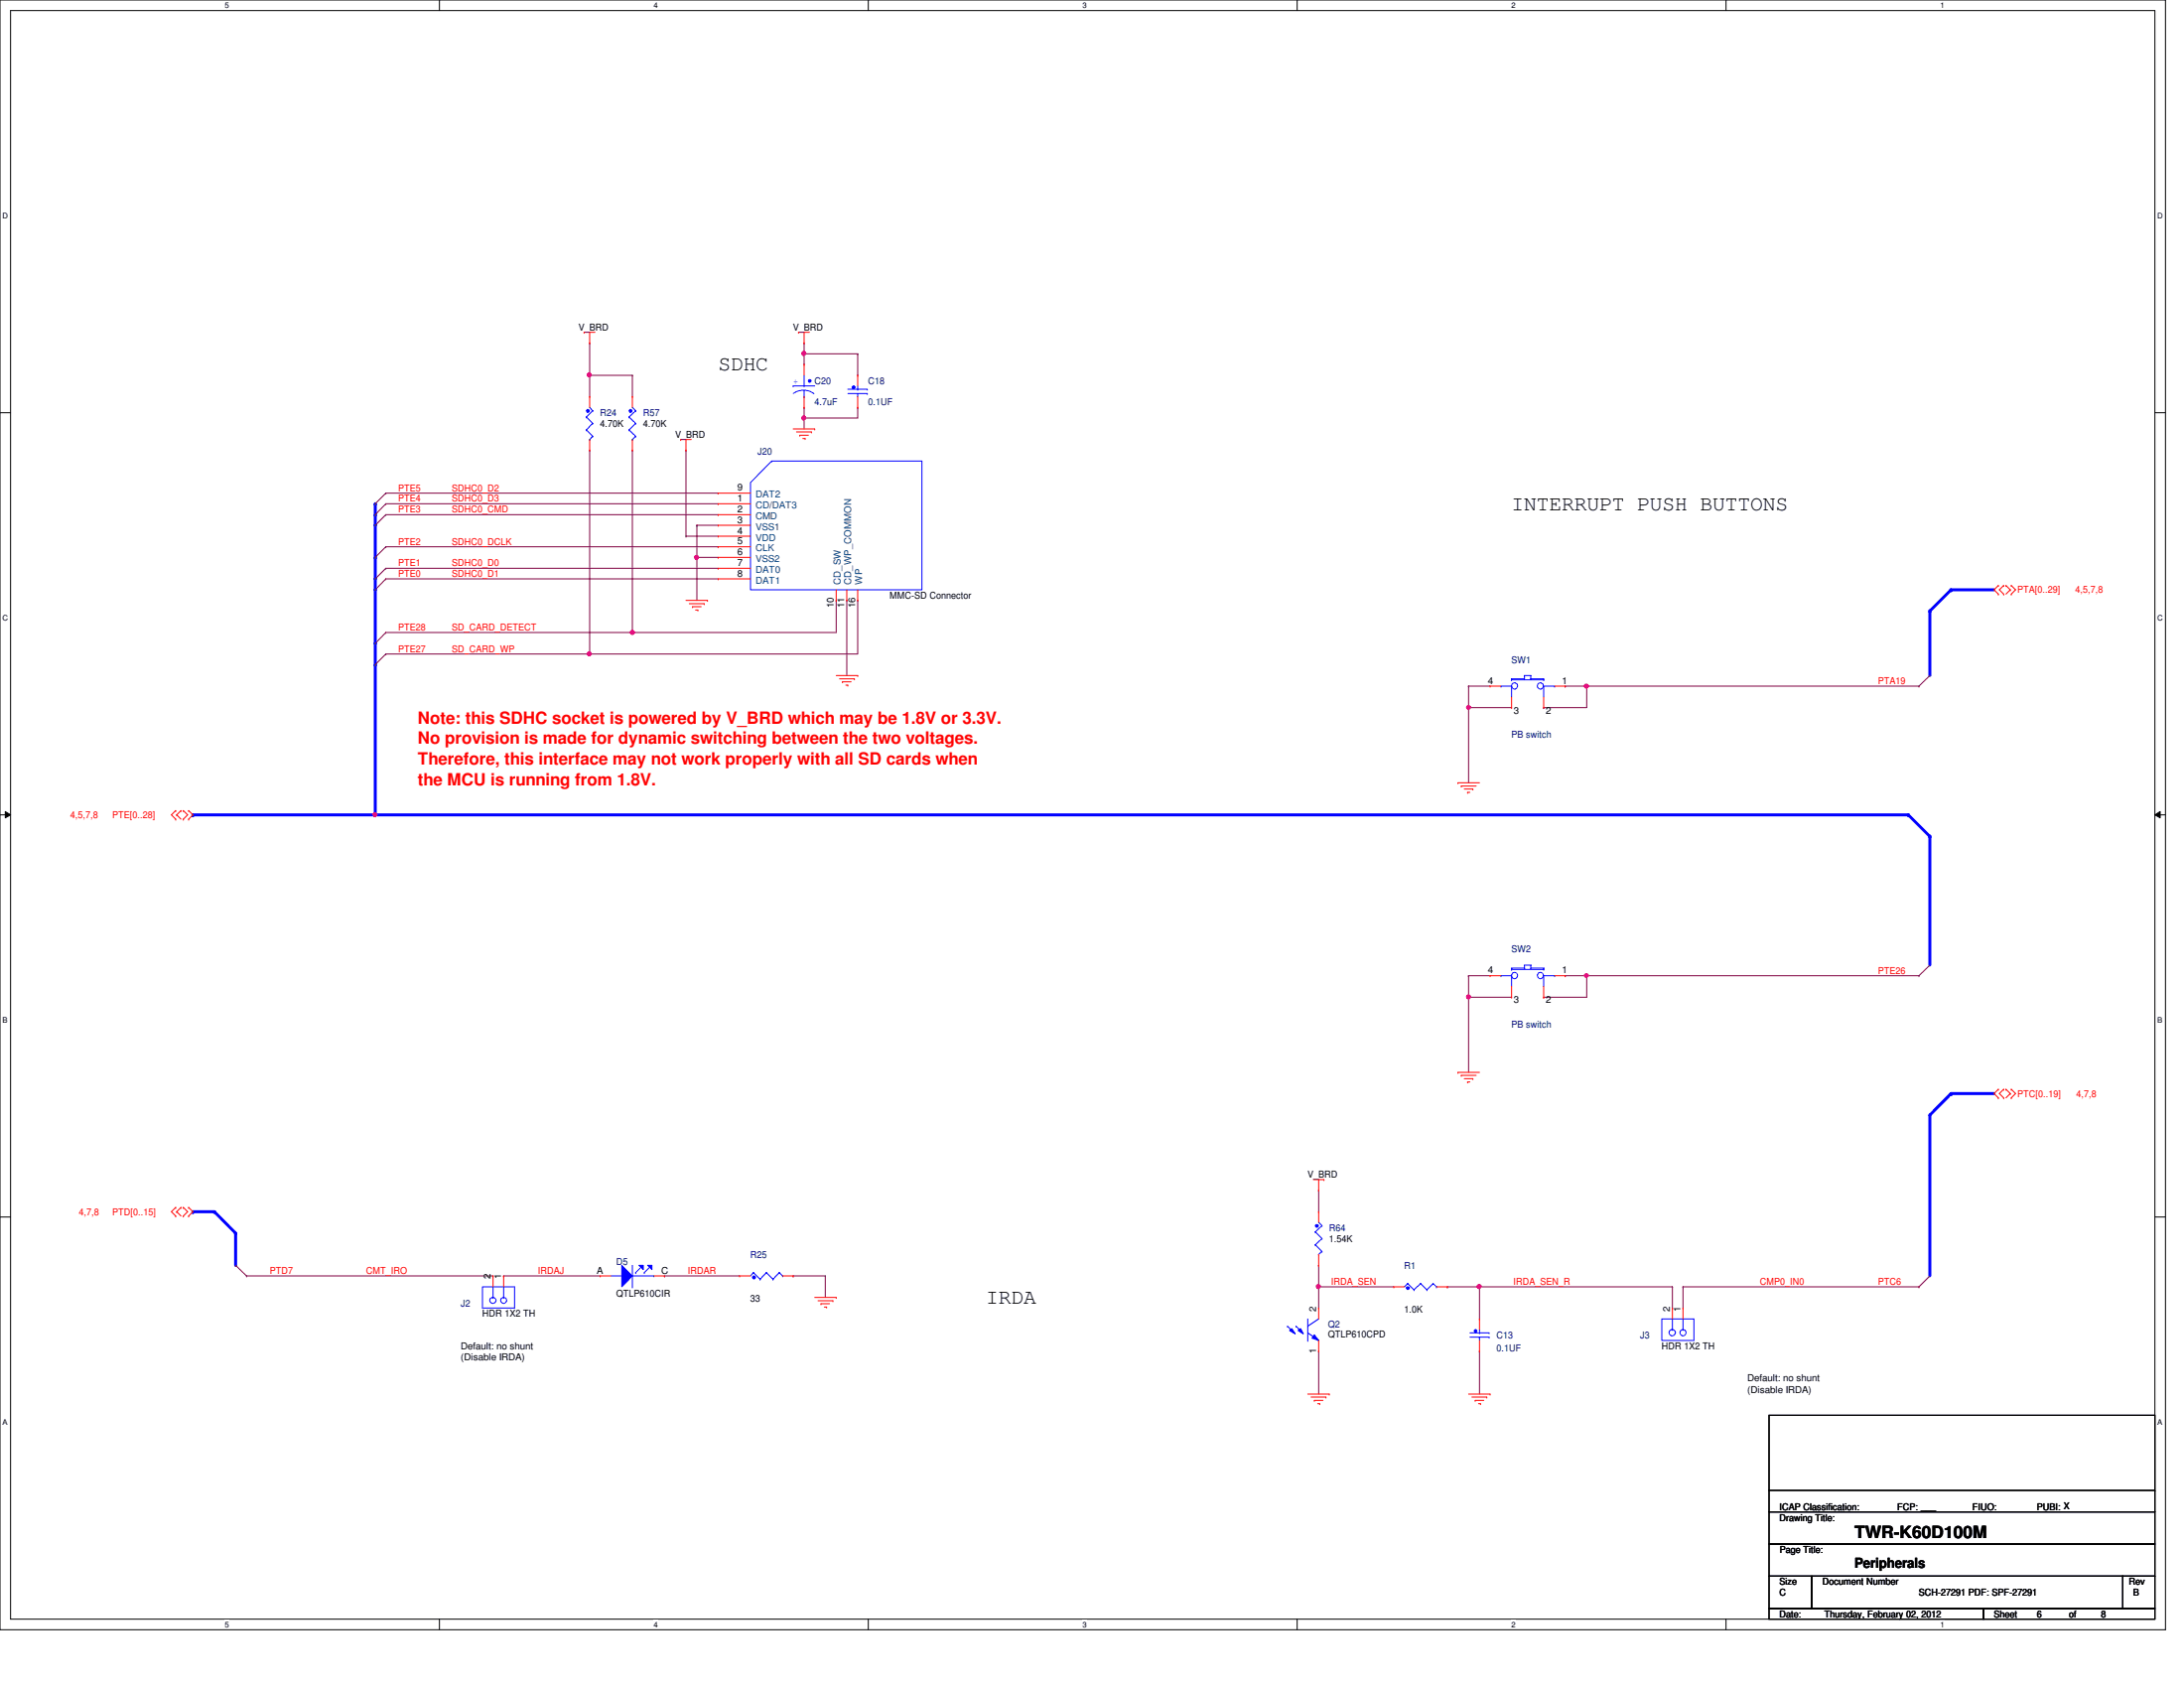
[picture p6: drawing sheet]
<svg xmlns="http://www.w3.org/2000/svg" width="279mm" height="216mm" viewBox="0 0 279 216" stroke-linecap="round" stroke-linejoin="round" font-family="sans-serif">
<path d="M0 0h277v208.4h-277zM1.4 1.4h274.3v205.7h-274.3z" fill="none" stroke="#000" stroke-width=".13"/>
<g fill="#fff">
<path d="M28.8 .1h.5v1.1h-.5z"/>
<path d="M28.8 207.2h.5v1.1h-.5z"/>
</g>
<path d="M56.2 0v1.4M56.2 207.1v1.3" fill="none" stroke="#000" stroke-width=".13"/>
<g fill="#fff">
<path d="M83.7 .1h.5v1.1h-.5z"/>
<path d="M83.7 207.2h.5v1.1h-.5z"/>
</g>
<path d="M111.1 0v1.4M111.1 207.1v1.3" fill="none" stroke="#000" stroke-width=".13"/>
<g fill="#fff">
<path d="M138.5 .1h.6v1.1h-.6z"/>
<path d="M138.5 207.2h.6v1.1h-.6z"/>
</g>
<path d="M165.9 0v1.4M165.9 207.1v1.3" fill="none" stroke="#000" stroke-width=".13"/>
<g fill="#fff">
<path d="M193.4 .1h.5v1.1h-.5z"/>
<path d="M193.4 207.2h.5v1.1h-.5z"/>
</g>
<path d="M220.8 0v1.4M220.8 207.1v1.3" fill="none" stroke="#000" stroke-width=".13"/>
<g fill="#fff">
<path d="M248.2 .1h.6v1.1h-.6z"/>
<path d="M248.2 207.2h.6v1.1h-.6z"/>
<path d="M.3 27.1h.8v1.1h-.8z"/>
<path d="M276 27.1h.7v1.1h-.7z"/>
<path d="M.3 78.5h.8v1.1h-.8z"/>
<path d="M276 78.5h.7v1.1h-.7z"/>
</g>
<path d="M0 52.8h1.4M275.7 52.8h1.3" fill="none" stroke="#000" stroke-width=".13"/>
<g fill="#fff">
<path d="M.3 129.9h.7v1.1h-.7z"/>
<path d="M276 129.9h.6v1.1h-.6z"/>
</g>
<path d="M0 104.2h1.4M.7 103.8l.7 .4-.7 .4zM275.7 104.2l.7-.4v.8zM275.7 104.2h1.3" fill="none" stroke="#000" stroke-width=".13"/>
<path d="M.7 103.8l.7 .4-.7 .4zM275.7 104.2l.7-.4v.8z" fill="#000"/>
<g fill="#fff">
<path d="M.3 181.4h.7v1.1h-.7z"/>
<path d="M276 181.4h.6v1.1h-.6z"/>
</g>
<path d="M0 155.7h1.4M275.7 155.7h1.3" fill="none" stroke="#000" stroke-width=".13"/>
<path d="M168.7 172.8h.1M168.7 172.8v5.5" fill="none" stroke="#800040" stroke-width=".13"/>
<path d="M249.6 75.4h5.5" fill="none" stroke="#00f" stroke-width=".38"/>
<circle cx="249.6" cy="75.4" r=".19" fill="#00f"/>
<path d="M24.7 155h2.7" fill="none" stroke="#00f" stroke-width=".38"/>
<circle cx="24.7" cy="155" r=".19" fill="#00f"/>
<path d="M187.9 90.5h.1M187.9 90.5h5.5M203 87.8h.1M203 87.8h42.5" fill="none" stroke="#800040" stroke-width=".13"/>
<circle cx="202.9" cy="87.8" r=".26" fill="#f0f"/>
<circle cx="202.9" cy="87.8" r=".26" fill="none" stroke="#f0f" stroke-width=".13"/>
<path d="M246.9 142.6v20.6" fill="none" stroke="#00f" stroke-width=".38"/>
<circle cx="246.9" cy="142.6" r=".19" fill="#00f"/>
<path d="M27.4 155l2.7 2.7" fill="none" stroke="#00f" stroke-width=".38"/>
<circle cx="27.4" cy="155" r=".19" fill="#00f"/>
<path d="M187.9 87.8h.1M187.9 87.8v2.7M200.2 87.8h.1M200.2 87.8h2.8" fill="none" stroke="#800040" stroke-width=".13"/>
<path d="M249.6 139.9l-2.7 2.7" fill="none" stroke="#00f" stroke-width=".38"/>
<circle cx="249.6" cy="139.9" r=".19" fill="#00f"/>
<path d="M30.1 157.7v4.1" fill="none" stroke="#00f" stroke-width=".38"/>
<circle cx="30.1" cy="157.7" r=".19" fill="#00f"/>
<path d="M249.6 75.4l-2.7 2.7" fill="none" stroke="#00f" stroke-width=".38"/>
<circle cx="249.6" cy="75.4" r=".19" fill="#00f"/>
<path d="M203 87.8h.1M203 87.8v2.7M187.9 127.6h.1M187.9 124.8h.1M187.9 127.6h5.5M187.9 124.8v2.8M203 124.8h.1M203 124.8h42.5M189.3 164.6h.1M189.3 164.6v4.1" fill="none" stroke="#800040" stroke-width=".13"/>
<circle cx="202.9" cy="124.8" r=".25" fill="#f0f"/>
<circle cx="202.9" cy="124.8" r=".25" fill="none" stroke="#f0f" stroke-width=".13"/>
<path d="M197.5 90.5h.1M197.5 90.5h5.5" fill="none" stroke="#800040" stroke-width=".13"/>
<path d="M249.6 139.9h5.5" fill="none" stroke="#00f" stroke-width=".38"/>
<circle cx="249.6" cy="139.9" r=".19" fill="#00f"/>
<path d="M187.9 127.6h.1M187.9 127.6v9.6M197.5 127.6h.1M200.2 124.8h.1M200.2 124.8h2.8M203 124.8h.1M203 124.8v2.8h-5.5" fill="none" stroke="#800040" stroke-width=".13"/>
<circle cx="187.9" cy="127.5" r=".26" fill="#f0f"/>
<circle cx="187.9" cy="127.5" r=".26" fill="none" stroke="#f0f" stroke-width=".13"/>
<path d="M187.9 90.5h.1M187.9 90.5v9.6M187.9 124.8h.1M187.9 124.8h2.7" fill="none" stroke="#800040" stroke-width=".13"/>
<circle cx="187.9" cy="90.5" r=".25" fill="#f0f"/>
<circle cx="187.9" cy="90.5" r=".25" fill="none" stroke="#f0f" stroke-width=".13"/>
<g fill="none" stroke="#800040" stroke-width=".13">
<path d="M168.7 152.2h.1M168.7 152.2v2.8M31.5 163.2h.1M31.5 163.2h31.6M85 163.2h.1M85 163.2h9.6M101.5 163.2h.1M101.5 163.2h4.1M105.6 163.2h.1M105.6 163.2v2.7M168.7 161.8h.1M168.7 164.6h.1"/>
<path d="M168.7 161.8v5.5M185.2 164.6h.1M185.2 164.6h4.1"/>
</g>
<circle cx="168.7" cy="164.6" r=".26" fill="#f0f"/>
<circle cx="168.7" cy="164.6" r=".26" fill="none" stroke="#f0f" stroke-width=".13"/>
<path d="M187.9 87.8h.1M187.9 87.8h2.7M64.4 163.2h.1M64.4 163.2h12.4M168.7 164.6h.1M168.7 164.6h9.6M189.3 172.8h.1M189.3 172.8v5.5M215.3 164.6h.1M215.3 164.6h30.2" fill="none" stroke="#800040" stroke-width=".13"/>
<path d="M246.9 78.1v8.3" fill="none" stroke="#00f" stroke-width=".38"/>
<circle cx="246.9" cy="78.1" r=".19" fill="#00f"/>
<path d="M246.9 107v16.4" fill="none" stroke="#00f" stroke-width=".38"/>
<circle cx="246.9" cy="107" r=".19" fill="#00f"/>
<path d="M244.1 104.2l2.8 2.8" fill="none" stroke="#00f" stroke-width=".38"/>
<circle cx="244.1" cy="104.2" r=".19" fill="#00f"/>
<path d="M189.3 164.6h.1M189.3 164.6h24.7M214 164.6h.1M214 164.6v2.7" fill="none" stroke="#800040" stroke-width=".13"/>
<circle cx="189.2" cy="164.6" r=".26" fill="#f0f"/>
<circle cx="189.2" cy="164.6" r=".26" fill="none" stroke="#f0f" stroke-width=".13"/>
<path d="M49.4 63.1h.1M49.4 64.4h.1M49.4 65.8h.1M49.4 69.9h.1M49.4 63.1h42.5M49.4 64.4h42.5M49.4 65.8h42.5M49.4 69.9h42.5M89.2 71.3h.1M89.2 71.3h2.7M215.3 164.6h.1M215.3 164.6v2.7" fill="none" stroke="#800040" stroke-width=".13"/>
<circle cx="89.1" cy="71.3" r=".26" fill="#f0f"/>
<circle cx="89.1" cy="71.3" r=".26" fill="none" stroke="#f0f" stroke-width=".13"/>
<path d="M49.4 72.7h.1M49.4 74h.1M49.4 72.7h42.5M49.4 74h42.5M107 76.8h.1M107 76.8v4.1h-26.1M80.9 80.9h.1" fill="none" stroke="#800040" stroke-width=".13"/>
<circle cx="80.9" cy="80.9" r=".26" fill="#f0f"/>
<circle cx="80.9" cy="80.9" r=".26" fill="none" stroke="#f0f" stroke-width=".13"/>
<path d="M109.7 76.8h.1M109.7 76.8v6.9h-34.3M75.4 83.7h.1" fill="none" stroke="#800040" stroke-width=".13"/>
<circle cx="75.4" cy="83.6" r=".25" fill="#f0f"/>
<circle cx="75.4" cy="83.6" r=".25" fill="none" stroke="#f0f" stroke-width=".13"/>
<path d="M102.9 52.1h.1M102.9 53.5h.1M102.9 52.1v2.8" fill="none" stroke="#800040" stroke-width=".13"/>
<circle cx="102.8" cy="53.5" r=".26" fill="#f0f"/>
<circle cx="102.8" cy="53.5" r=".26" fill="none" stroke="#f0f" stroke-width=".13"/>
<path d="M102.9 45.3h.1M102.9 45.3h6.8M109.7 52.1h.1M109.7 45.3h.1M109.7 45.3v2.7M109.7 52.1v1.4" fill="none" stroke="#800040" stroke-width=".13"/>
<circle cx="102.8" cy="45.2" r=".26" fill="#f0f"/>
<circle cx="102.8" cy="45.2" r=".26" fill="none" stroke="#f0f" stroke-width=".13"/>
<path d="M102.9 53.5h.1M102.9 53.5h6.8" fill="none" stroke="#800040" stroke-width=".13"/>
<path d="M48 64.4v1.4" fill="none" stroke="#00f" stroke-width=".38"/>
<circle cx="48" cy="64.4" r=".19" fill="#00f"/>
<path d="M48 75.4v6.9" fill="none" stroke="#00f" stroke-width=".38"/>
<circle cx="48" cy="75.4" r=".19" fill="#00f"/>
<path d="M48 82.3v2.7" fill="none" stroke="#00f" stroke-width=".38"/>
<circle cx="48" cy="82.3" r=".19" fill="#00f"/>
<path d="M48 71.3v2.7" fill="none" stroke="#00f" stroke-width=".38"/>
<circle cx="48" cy="71.3" r=".19" fill="#00f"/>
<path d="M48 74v1.4" fill="none" stroke="#00f" stroke-width=".38"/>
<circle cx="48" cy="74" r=".19" fill="#00f"/>
<path d="M48 67.2v4.1" fill="none" stroke="#00f" stroke-width=".38"/>
<circle cx="48" cy="67.2" r=".19" fill="#00f"/>
<path d="M48 65.8v1.4" fill="none" stroke="#00f" stroke-width=".38"/>
<circle cx="48" cy="65.8" r=".19" fill="#00f"/>
<path d="M87.8 57.6h.1M87.8 57.6v11M87.8 68.6h.1M87.8 68.6h4.1M89.2 67.2h.1M89.2 71.3h.1M89.2 67.2h2.7M89.2 67.2v9.6M108.3 76.8h.1M108.3 76.8v9.6" fill="none" stroke="#800040" stroke-width=".13"/>
<path d="M48 104.2h196.1" fill="none" stroke="#00f" stroke-width=".38"/>
<circle cx="48" cy="104.2" r=".19" fill="#00f"/>
<circle cx="48" cy="104.2" r=".25" fill="#f0f"/>
<circle cx="48" cy="104.2" r=".25" fill="none" stroke="#f0f" stroke-width=".13"/>
<g fill="none" stroke="#800040" stroke-width=".13">
<path d="M75.4 57.6h.1M75.4 48h.1M75.4 43.9h.1M75.4 43.9v6.8M75.4 57.6v26.1h-26M75.4 48h5.5M80.9 57.6h.1M80.9 48h.1M80.9 48v2.7M80.9 57.6v23.3h-31.5M102.9 45.3h.1M102.9 43.9h.1"/>
<path d="M102.9 43.9v2.7M49.4 80.9h.1M49.4 83.7h.1"/>
</g>
<circle cx="75.4" cy="48" r=".26" fill="#f0f"/>
<circle cx="75.4" cy="48" r=".26" fill="none" stroke="#f0f" stroke-width=".13"/>
<path d="M48 85v19.2" fill="none" stroke="#00f" stroke-width=".38"/>
<circle cx="48" cy="85" r=".19" fill="#00f"/>
<path d="M24.7 104.2h23.3" fill="none" stroke="#00f" stroke-width=".38"/>
<circle cx="24.7" cy="104.2" r=".19" fill="#00f"/>
<g fill="none" stroke="#f00" stroke-width=".13">
<path d="M74.7 42.5h.1M74.7 42.5h1.4M75.4 43.9h.1M75.4 42.5v1.4M87.1 56.2h.1M87.1 56.2h1.3M87.8 57.6h.1M87.8 56.2v1.4M101.5 54.9h2.7M101.9 55.2h1.9M102.2 42.5h.1M102.2 42.5h1.3"/>
<path d="M102.3 55.7h.1M102.3 55.7h1.1M102.7 56.1h.3M102.9 43.9h.1M102.9 42.5v1.4M103 56.1h.1M103.8 55.2h.1M104.2 54.9h.1M87.8 76.8h2.7M88.2 77.2h1.9M88.6 77.6h.1M88.6 77.6h1.1"/>
<path d="M89 78h.3M89.3 78h.1M90.1 77.2h.1M90.5 76.8h.1M255.7 74.9h.1M255.7 76h.1M255.7 74.9l-.6 .5 .6 .6M256.3 74.9h.1M256.3 76h.1M256.3 74.9l-.5 .5 .5 .6M256.6 74.9h.1M256.6 74.9l.6 .5"/>
<path d="M257.2 75.4h.1M257.2 75.4l-.6 .6M257.3 76h.1M257.3 74.9h.1M257.3 74.9l.6 .5-.6 .6M107 86.4h2.7M107.4 86.8h1.9M107.8 87.2h.1M107.8 87.2h1.1M108.2 87.6h.3M108.5 87.6h.1M109.3 86.8h.1"/>
<path d="M109.7 86.4h.1M22.5 104.8h.1M22.5 103.7h.1M22.5 103.7l-.6 .5 .6 .6M22.6 104.2h.1M22.6 104.2l.6 .6M23.2 103.7h.1M23.2 103.7l-.6 .5M23.5 103.7h.1M23.5 104.8h.1M23.5 103.7l.5 .5-.5 .6M24.1 103.7h.1"/>
<path d="M24.1 104.8h.1M24.1 103.7l.6 .5-.6 .6M186.5 100.1h.1M186.5 100.1h2.8M186.9 100.5h.1M186.9 100.5h1.9M187.3 100.9h1.1M187.7 101.3h.1M187.7 101.3h.3M188.4 100.9h.1M186.5 137.2h.1M186.5 137.2h2.8"/>
<path d="M186.9 137.5h.1M186.9 137.5h1.9M187.3 138h1.1M187.7 138.4h.1M187.7 138.4h.3M188.4 138h.1M255.7 139.3h.1M255.7 139.3l-.6 .6 .6 .5M256.3 139.3h.1M256.3 139.3l-.5 .6 .5 .5M256.6 139.3h.1M256.6 139.3l.6 .6"/>
<path d="M257.2 139.9h.1M257.2 139.9l-.6 .5M257.3 139.3h.1M257.3 139.3l.6 .6-.6 .5M22.5 155.5h.1M22.5 154.4h.1M22.5 154.4l-.6 .6 .6 .5M22.6 155h.1M22.6 155l.6 .5M23.2 154.4h.1M23.2 154.4l-.6 .6M23.5 154.4h.1"/>
<path d="M23.5 155.5h.1M23.5 154.4l.5 .6-.5 .5M24.1 154.4h.1M24.1 155.5h.1M24.1 154.4l.6 .6-.6 .5M168 150.9h1.4M168.7 152.2h.1M168.7 150.9v1.3M169.4 150.9h.1M255.7 140.4h.1M256.3 140.4h.1M257.3 140.4h.1"/>
<path d="M104.2 165.9h2.8M104.6 166.4h2M105 166.8h.1M105 166.8h1.1M105.5 167.2h.2M105.7 167.2h.1M106.6 166.4h.1M107 165.9h.1M167.3 178.3h2.8M167.7 178.7h1.9M168.1 179.1h.1M168.1 179.1h1.1"/>
<path d="M168.6 179.5h.2M168.8 179.5h.1M169.6 178.7h.1M170.1 178.3h.1M187.9 178.3h2.7M188.3 178.7h1.9M188.7 179.1h.1M188.7 179.1h1.1M189.1 179.5h.3M189.4 179.5h.1M190.2 178.7h.1M190.6 178.3h.1"/>
</g>
<g fill="none" stroke="#800040" stroke-width=".13">
<path d="M48 64.4h.1M48 65.8h.1M48 67.2h.1M48 71.3h.1M48 74h.1M48 75.4h.1M49.4 63.1l-1.4 1.3M49.4 64.4l-1.4 1.4M49.4 65.8l-1.4 1.4M49.4 69.9l-1.4 1.4M49.4 72.7l-1.4 1.3M49.4 74l-1.4 1.4"/>
<path d="M48 82.3h.1M48 85h.1M49.4 80.9l-1.4 1.4M49.4 83.7l-1.4 1.3M245.5 87.8h.1M246.9 86.4l-1.4 1.4M245.5 124.8h.1M246.9 123.4l-1.4 1.4M30.1 161.8h.1M30.1 161.8l1.4 1.4M245.5 164.6h.1M246.9 163.2l-1.4 1.4"/>
</g>
<path d="M226.3 193.4h49.4v4.1h-49.4zM226.3 197.5h49.4v4.1h-49.4zM226.3 181h49.4v12.4h-49.4zM226.3 190.6h49.4M275.7 190.6h.1M226.3 201.6h5.5v4.1h-5.5zM226.3 205.7h27.4v1.4h-27.4zM231.8 201.6h39.8v4.1h-39.8zM253.7 205.7h22v1.4h-22zM271.6 201.6h4.1v4.1h-4.1z" fill="none" stroke="#000" stroke-width=".13"/>
<path d="M75 53.3h.1M75 55h.1M75 53.3l.8 .8M75 55l.8 .8M75.4 56.2h.1M75.4 52.1l.4 .4M75.8 52.5h.1M75.8 54.1h.1M75.8 55.8h.1M75.8 52.5l-.8 .8M75.8 54.1l-.8 .9M75.8 55.8l-.4 .4" fill="none" stroke="#00f" stroke-width=".13"/>
<path d="M75.1 52.4h.2v.3h-.1h-.1z" fill-rule="evenodd" fill="#00f"/>
<g fill="none" stroke="#00f" stroke-width=".13">
<path d="M75.1 52.4h.2v.3h-.1h-.1zM80.5 53.3h.1M80.5 55h.1M80.5 53.3l.8 .8M80.5 55l.8 .8M80.9 56.2h.1M80.9 52.1l.4 .4M81.3 52.5h.1M81.3 54.1h.1M81.3 55.8h.1M81.3 52.5l-.8 .8M81.3 54.1l-.8 .9"/>
<path d="M81.3 55.8l-.4 .4M192 124.8h.1M192 124.8h1.4v1.4M193.4 124h.1M193.4 123.8h.1M193.4 124h4.1M193.4 123.8v.2M193.4 123.8h1.6M195 123.8h.1M195 123.4h.1M195 123.4v.4M195 123.4h.8"/>
<path d="M195.8 123.4h.1M195.8 123.8h.1M195.8 123.8h1.7M195.8 123.4v.4M197.5 123.8h.1M197.5 124h.1M197.5 123.8v.2M198.9 124.8h.1M198.9 124.8h-1.4v1.4M61.7 164.6h4.1v2.7h-4.1zM63.1 165.9h.1M63.1 164.6v1.3"/>
<path d="M64.4 165.9h.1M64.4 164.6v1.3"/>
<circle cx="193.8" cy="124.8" r=".39"/>
<circle cx="197.1" cy="124.8" r=".39"/>
<circle cx="63.1" cy="166.3" r=".39"/>
<circle cx="64.4" cy="166.3" r=".38"/>
</g>
<g fill="none" stroke="#f00" stroke-width=".13">
<path d="M75.4 50.7h.1M75.4 57.6h.1M75.4 50.7v1.4M75.4 56.2v1.4M190.6 124.8h.1M190.6 124.8h1.4M193.4 127.6h.1M193.4 126.2v1.4M197.5 127.6h.1M197.5 126.2v1.4M198.9 124.8h1.3M200.2 124.8h.1"/>
<path d="M63.1 163.2h.1M63.1 163.2v1.4M64.4 163.2h.1M64.4 163.2v1.4"/>
</g>
<path d="M80.5 52.4h.3v.3h-.2h-.1z" fill-rule="evenodd" fill="#00f"/>
<path d="M80.5 52.4h.3v.3h-.2h-.1zM108.5 50.3h2.5M108.5 49.8h2.5M109.7 50.3h.1M109.7 50.3v.4M111 50.3h.1M111 49.8h.1" fill="none" stroke="#00f" stroke-width=".13"/>
<path d="M80.9 50.7h.1M80.9 57.6h.1M80.9 50.7v1.4M80.9 56.2v1.4" fill="none" stroke="#f00" stroke-width=".13"/>
<path d="M109.1 49.4h.2v.3h-.1h-.1z" fill-rule="evenodd" fill="#00f"/>
<path d="M101.5 49.4h.1M101.5 49.4h2.7M102.9 50.7h.1M102.9 49.4h.1M102.9 49.9h-.1a2.15 2.15 0 0 0-1.3 .4M102.9 49.9a1.95 1.95 0 0 1 1.2 .5M102.9 48v1.4M102.9 49.9v.8M109.1 49.4h.2v.3h-.1h-.1zM109.7 49.8h.1M109.7 49.4v.4" fill="none" stroke="#00f" stroke-width=".13"/>
<path d="M109.7 48h.1M109.7 52.1h.1M109.7 48v1.4M109.7 50.7v1.4" fill="none" stroke="#f00" stroke-width=".13"/>
<path d="M103.5 48.6h.2v.2h-.2z" fill-rule="evenodd" fill="#00f"/>
<g fill="none" stroke="#00f" stroke-width=".13">
<path d="M103.5 48.6h.2v.2h-.2zM167.3 169.6h.1M167.3 171.4h.1M167.3 170.5l1.4 .9M167.3 168.7v2.7M168.7 171.4h.1M168.7 168.7l-1.4 .9M212.6 168.7h4.1v2.7h-4.1zM214 170.1h.1M214 168.7v1.4M215.3 170.1h.1M215.3 168.7v1.4"/>
<circle cx="213.9" cy="170.4" r=".4"/>
<circle cx="215.3" cy="170.4" r=".39"/>
</g>
<path d="M102.9 46.6h.1M102.9 52.1h.1M102.9 46.6v1.4M102.9 50.7v1.4M214 167.3h.1M214 167.3v1.4M215.3 167.3h.1M215.3 167.3v1.4" fill="none" stroke="#f00" stroke-width=".13"/>
<path d="M168.1 170.7l.6 .7-.8-.2z" fill="#00f"/>
<path d="M164.7 169.6h.1M164.7 169.6l.8 .9M165.8 169.6h.1M165.8 169.6l.8 .9M168.1 170.7l.6 .7-.8-.2z" fill="none" stroke="#00f" stroke-width=".13"/>
<path d="M165 170.2l.3-.3 .4 .7z" fill="#00f"/>
<path d="M165 170.2l.3-.3 .4 .7z" fill="none" stroke="#00f" stroke-width=".13"/>
<path d="M166.1 170.2l.3-.3 .4 .7z" fill="#00f"/>
<path d="M98.7 59h19.2v16.4h-21.9v-13.7zM98.7 59h.1M166.1 170.2l.3-.3 .4 .7z" fill="none" stroke="#00f" stroke-width=".13"/>
<g fill="none" stroke="#f00" stroke-width=".13">
<path d="M91.9 64.4h.1M91.9 65.8h.1M91.9 67.2h.1M91.9 68.6h.1M91.9 69.9h.1M91.9 71.3h.1M91.9 72.7h.1M91.9 63.1h.1M91.9 74h.1M91.9 64.4h4.1M91.9 65.8h4.1M91.9 67.2h4.1"/>
<path d="M91.9 68.6h4.1M91.9 69.9h4.1M91.9 71.3h4.1M91.9 72.7h4.1M91.9 63.1h4.1M91.9 74h4.1M107 76.8h.1M107 75.4v1.4M108.3 76.8h.1M108.3 75.4v1.4M109.7 76.8h.1M109.7 75.4v1.4"/>
<path d="M168.7 172.8h.1M168.7 167.3h.1M168.7 167.3v1.4M168.7 171.4v1.4"/>
</g>
<path d="M79.5 161.8l1.4 1.4-1.4 1.4z" fill="#00f"/>
<path d="M79.5 161.8l1.4 1.4-1.4 1.4z" fill="none" stroke="#00f" stroke-width=".13"/>
<path d="M81.7 161.8h.6v.6z" fill="#00f"/>
<path d="M81.7 161.8h.6v.6z" fill="none" stroke="#00f" stroke-width=".13"/>
<path d="M82.8 161.8h.6v.6z" fill="#00f"/>
<g fill="none" stroke="#00f" stroke-width=".13">
<path d="M168.3 157.6h.1M168.3 159.2h.1M168.3 157.6l.8 .8M168.3 159.2l.8 .9M168.7 156.3l.4 .5M169.1 156.8h.1M169.1 158.4h.1M169.1 156.8l-.8 .8M169.1 158.4l-.8 .8M78.1 163.2h1.4M79.5 163.2h.1M80.9 164.6h.1"/>
<path d="M80.9 161.8v2.8M80.9 163.2h2.8M81.3 162.8h.1M82 162.1l-.7 .7M82.4 162.8h.1M82.8 161.8h.6v.6zM83.1 162.1l-.7 .7M83.7 163.2h.1M168.7 160.4h.1M169.1 160.1h.1M169.1 160.1l-.4 .3"/>
</g>
<path d="M76.8 163.2h.1M76.8 163.2h1.3M83.7 163.2h1.3M85 163.2h.1" fill="none" stroke="#f00" stroke-width=".13"/>
<path d="M168.3 156.7h.3v.2h-.3z" fill-rule="evenodd" fill="#00f"/>
<g fill="none" stroke="#00f" stroke-width=".13">
<path d="M168.3 156.7h.3v.2h-.3zM180.1 164.2h.1M180.1 164.2l-.4 .4M180.1 164.2l.8 .8M180.9 165h.1M181.7 164.2h.1M181.7 164.2l-.8 .8M181.7 164.2l.8 .8M182.5 165h.1M183.3 164.2h.1M183.3 164.2l-.8 .8M183.3 164.2l.5 .4"/>
<path d="M183.8 164.6h.1"/>
</g>
<path d="M168.7 155h.1M168.7 155v1.3M168.7 161.8h.1M168.7 160.4v1.4" fill="none" stroke="#f00" stroke-width=".13"/>
<path d="M180 164.6h.2v.3h-.2z" fill-rule="evenodd" fill="#00f"/>
<g fill="none" stroke="#00f" stroke-width=".13">
<path d="M192 87.8h.1M192 87.8h1.4v1.4M193.4 87h.1M193.4 86.8h.1M193.4 87h4.1M193.4 86.8v.2M193.4 86.8h1.6M195 86.8h.1M195 86.4h.1M195 86.4v.4M195 86.4h.8M195.8 86.4h.1"/>
<path d="M195.8 86.8h.1M195.8 86.8h1.7M195.8 86.4v.4M197.5 86.8h.1M197.5 87h.1M197.5 86.8v.2M198.9 87.8h.1M198.9 87.8h-1.4v1.4M96.4 162.8h.1M96.4 162.8l-.4 .4M96.4 162.8l.8 .8M97.2 163.6h.1"/>
<path d="M98 162.8h.1M98 162.8l-.8 .8M98 162.8l.9 .8M98.9 163.6h.1M99.7 162.8h.1M99.7 162.8l-.8 .8M99.7 162.8l.4 .4M100.1 163.2h.1M180 164.6h.2v.3h-.2z"/>
<circle cx="193.8" cy="87.7" r=".39"/>
<circle cx="197.1" cy="87.7" r=".39"/>
</g>
<path d="M190.6 87.8h.1M190.6 87.8h1.4M193.4 90.5h.1M193.4 89.2v1.3M197.5 90.5h.1M197.5 89.2v1.3M198.9 87.8h1.3M200.2 87.8h.1M178.3 164.6h.1M178.3 164.6h1.4M183.8 164.6h1.4M185.2 164.6h.1" fill="none" stroke="#f00" stroke-width=".13"/>
<path d="M96.3 163.2h.3v.3l-.2 .1-.1-.1z" fill-rule="evenodd" fill="#00f"/>
<path d="M96.3 163.2h.3v.3l-.2 .1-.1-.1zM188 171h2.5M188 170.5h2.5M189.3 171h.1M189.3 171v.4M190.5 171h.1M190.5 170.5h.1" fill="none" stroke="#00f" stroke-width=".13"/>
<path d="M94.6 163.2h.1M94.6 163.2h1.4M100.1 163.2h1.4M101.5 163.2h.1" fill="none" stroke="#f00" stroke-width=".13"/>
<path d="M188.6 170.1h.3v.3h-.1h-.2z" fill-rule="evenodd" fill="#00f"/>
<path d="M188.6 170.1h.3v.3h-.1h-.2zM189.3 170.5h.1M189.3 170.1v.4" fill="none" stroke="#00f" stroke-width=".13"/>
<path d="M189.3 168.7h.1M189.3 172.8h.1M189.3 168.7v1.4M189.3 171.4v1.4" fill="none" stroke="#f00" stroke-width=".13"/>
<circle cx="202.9" cy="87.8" r=".26" fill="#f0f"/>
<circle cx="202.9" cy="87.8" r=".26" fill="none" stroke="#f0f" stroke-width=".13"/>
<circle cx="202.9" cy="124.8" r=".25" fill="#f0f"/>
<circle cx="202.9" cy="124.8" r=".25" fill="none" stroke="#f0f" stroke-width=".13"/>
<circle cx="187.9" cy="127.5" r=".26" fill="#f0f"/>
<circle cx="187.9" cy="127.5" r=".26" fill="none" stroke="#f0f" stroke-width=".13"/>
<circle cx="187.9" cy="90.5" r=".25" fill="#f0f"/>
<circle cx="187.9" cy="90.5" r=".25" fill="none" stroke="#f0f" stroke-width=".13"/>
<circle cx="168.7" cy="164.6" r=".26" fill="#f0f"/>
<circle cx="168.7" cy="164.6" r=".26" fill="none" stroke="#f0f" stroke-width=".13"/>
<circle cx="189.2" cy="164.6" r=".26" fill="#f0f"/>
<circle cx="189.2" cy="164.6" r=".26" fill="none" stroke="#f0f" stroke-width=".13"/>
<circle cx="89.1" cy="71.3" r=".26" fill="#f0f"/>
<circle cx="89.1" cy="71.3" r=".26" fill="none" stroke="#f0f" stroke-width=".13"/>
<circle cx="80.9" cy="80.9" r=".26" fill="#f0f"/>
<circle cx="80.9" cy="80.9" r=".26" fill="none" stroke="#f0f" stroke-width=".13"/>
<circle cx="75.4" cy="83.6" r=".25" fill="#f0f"/>
<circle cx="75.4" cy="83.6" r=".25" fill="none" stroke="#f0f" stroke-width=".13"/>
<circle cx="102.8" cy="53.5" r=".26" fill="#f0f"/>
<circle cx="102.8" cy="53.5" r=".26" fill="none" stroke="#f0f" stroke-width=".13"/>
<circle cx="102.8" cy="45.2" r=".26" fill="#f0f"/>
<circle cx="102.8" cy="45.2" r=".26" fill="none" stroke="#f0f" stroke-width=".13"/>
<circle cx="48" cy="104.2" r=".25" fill="#f0f"/>
<circle cx="48" cy="104.2" r=".25" fill="none" stroke="#f0f" stroke-width=".13"/>
<circle cx="75.4" cy="48" r=".26" fill="#f0f"/>
<circle cx="75.4" cy="48" r=".26" fill="none" stroke="#f0f" stroke-width=".13"/>
<g font-size="2.7">
<text x="91.9" y="47.4">SDHC</text>
<text x="193.4" y="65.2">INTERRUPT PUSH BUTTONS</text>
<text x="126.2" y="166.8">IRDA</text>
</g>
<g font-size="2.2" fill="#f00">
<text x="53.5" y="92.5">Note: this SDHC socket is powered by V_BRD which may be 1.8V or 3.3V.</text>
<text x="53.5" y="95.2">No provision is made for dynamic switching between the two voltages.</text>
<text x="53.5" y="97.8">Therefore, this interface may not work properly with all SD cards when</text>
<text x="53.5" y="100.4">the MCU is running from 1.8V.</text>
</g>
<text font-size="2.2" x="237.3" y="196.8">TWR-K60D100M</text>
<text font-size="1.8" x="237.3" y="200.5">Peripherals</text>
<g font-size="1.2">
<text x="74" y="42.3">V_BRD</text>
<text x="101.5" y="42.3">V_BRD</text>
<text x="76.8" y="54.6">4.70K</text>
<text x="82.3" y="54.6">4.70K</text>
<text x="86.4" y="56">V_BRD</text>
<text x="94.4" y="64.1">1</text>
<text x="94.4" y="65.5">2</text>
<text x="94.4" y="62.8">9</text>
<text x="94.4" y="66.9">3</text>
<text x="94.4" y="68.3">4</text>
<text x="94.4" y="69.6">5</text>
<text x="94.4" y="71">6</text>
<text x="94.4" y="72.4">7</text>
<text x="94.4" y="73.7">8</text>
<text x="106.7" y="77.8" transform="rotate(-90 106.7 77.8)">10</text>
<text x="108" y="77.8" transform="rotate(-90 108 77.8)">11</text>
<text x="109.4" y="77.8" transform="rotate(-90 109.4 77.8)">16</text>
<text x="113.8" y="76.6">MMC-SD Connector</text>
<text x="190.4" y="87.5">4</text>
<text x="199.9" y="87.5">1</text>
<text x="193.7" y="91.3">3</text>
<text x="197.8" y="91.3">2</text>
<text x="190.4" y="124.5">4</text>
<text x="199.9" y="124.5">1</text>
<text x="193.7" y="128.3">3</text>
<text x="197.8" y="128.3">2</text>
<text x="167.3" y="150.6">V_BRD</text>
<text x="170.1" y="158.9">1.54K</text>
<text x="62.8" y="163.6" transform="rotate(-90 62.8 163.6)">2</text>
<text x="64.1" y="163.6" transform="rotate(-90 64.1 163.6)">1</text>
<text x="76.4" y="162.9">A</text>
<text x="78.9" y="165.9">QTLP610CIR</text>
<text x="84.6" y="162.9">C</text>
<text x="96" y="166.5">33</text>
<text x="168.4" y="167.7" transform="rotate(-90 168.4 167.7)">2</text>
<text x="179.7" y="167.9">1.0K</text>
<text x="213.7" y="167.7" transform="rotate(-90 213.7 167.7)">2</text>
<text x="215" y="167.7" transform="rotate(-90 215 167.7)">1</text>
<text x="59" y="172.6">Default: no shunt</text>
<text x="61.7" y="168.4">HDR 1X2 TH</text>
<text x="168.4" y="173.1" transform="rotate(-90 168.4 173.1)">1</text>
<text x="169.9" y="171.1">QTLP610CPD</text>
<text x="212.6" y="172.6">HDR 1X2 TH</text>
<text x="59" y="174">(Disable IRDA)</text>
<text x="223.6" y="176.7">Default: no shunt</text>
<text x="223.6" y="178.1">(Disable IRDA)</text>
<text x="227.7" y="194.5">Drawing Title:</text>
<text x="227.7" y="193.2">ICAP Classification:</text>
<text x="242.7" y="193.2">FCP: ___</text>
<text x="252.3" y="193.2">FIUO: ___</text>
<text x="260.6" y="193.2">PUBI: X</text>
<text x="227.7" y="202.7">Size</text>
<text x="227.7" y="198.6">Page Title:</text>
<text x="233.2" y="202.7">Document Number</text>
<text x="272.4" y="202.7">Rev</text>
<text x="227.7" y="206.9">Date:</text>
<text x="227.7" y="204.1">C</text>
<text x="233.4" y="206.9">Thursday, February 02, 2012</text>
<text x="245.5" y="204.1">SCH-27291 PDF: SPF-27291</text>
<text x="255.1" y="206.9">Sheet</text>
<text x="260.6" y="206.9">6</text>
<text x="264.7" y="206.9">of</text>
<text x="268.8" y="206.9">8</text>
<text x="272.9" y="204.1">B</text>
</g>
<g font-size="1.2" fill="#000080">
<text x="76.8" y="53.3">R24</text>
<text x="82.3" y="53.3">R57</text>
<text x="104.2" y="49.1">C20</text>
<text x="104.2" y="51.9">4.7uF</text>
<text x="111.1" y="49.1">C18</text>
<text x="111.1" y="51.9">0.1UF</text>
<text x="96.9" y="58.2">J20</text>
<text x="193.4" y="84.8">SW1</text>
<text x="193.4" y="94.4">PB switch</text>
<text x="193.4" y="121.8">SW2</text>
<text x="193.4" y="131.4">PB switch</text>
<text x="78.9" y="161.8">D5</text>
<text x="96" y="160.9">R25</text>
<text x="170.1" y="157.5">R64</text>
<text x="59" y="167.1">J2</text>
<text x="179.7" y="162.3">R1</text>
<text x="169.9" y="169.8">Q2</text>
<text x="191.5" y="171.2">C13</text>
<text x="191.5" y="172.8">0.1UF</text>
<text x="209.8" y="171.2">J3</text>
</g>
<text font-size="1.2" fill="#00f" x="101.5" y="49.1">+</text>
<g font-size="1.2" fill="#f00">
<text x="51" y="62.8">PTE5</text>
<text x="51" y="64.2">PTE4</text>
<text x="51" y="65.6">PTE3</text>
<text x="57.8" y="62.8">SDHC0_D2</text>
<text x="57.8" y="64.2">SDHC0_D3</text>
<text x="57.8" y="65.6">SDHC0_CMD</text>
<text x="51" y="69.7">PTE2</text>
<text x="57.8" y="69.7">SDHC0_DCLK</text>
<text x="51" y="72.4">PTE1</text>
<text x="51" y="73.8">PTE0</text>
<text x="57.8" y="72.4">SDHC0_D0</text>
<text x="57.8" y="73.8">SDHC0_D1</text>
<text x="258.1" y="75.9">PTA[0..29]</text>
<text x="265.5" y="75.9">4,5,7,8</text>
<text x="51" y="80.6">PTE28</text>
<text x="51" y="83.4">PTE27</text>
<text x="57.8" y="80.6">SD_CARD_DETECT</text>
<text x="57.8" y="83.4">SD_CARD_WP</text>
<text x="240.3" y="87.5">PTA19</text>
<text x="9" y="104.7">4,5,7,8</text>
<text x="14.4" y="104.7">PTE[0..28]</text>
<text x="240.3" y="124.5">PTE26</text>
<text x="258.1" y="140.3">PTC[0..19]</text>
<text x="265.6" y="140.3">4,7,8</text>
<text x="10.1" y="155.4">4,7,8</text>
<text x="14.4" y="155.4">PTD[0..15]</text>
<text x="34.5" y="162.9">PTD7</text>
<text x="46.9" y="162.9">CMT_IRO</text>
<text x="68.8" y="162.9">IRDAJ</text>
<text x="88" y="162.9">IRDAR</text>
<text x="170.3" y="164.3">IRDA_SEN</text>
<text x="193.6" y="164.3">IRDA_SEN_R</text>
<text x="225.2" y="164.3">CMP0_IN0</text>
<text x="240.3" y="164.3">PTC6</text>
</g>
<g font-size="1.2" fill="#004080">
<text x="96.7" y="65">CD/DAT3</text>
<text x="96.7" y="63.7">DAT2</text>
<text x="96.7" y="66.4">CMD</text>
<text x="96.7" y="67.8">VSS1</text>
<text x="96.7" y="69.2">VDD</text>
<text x="96.7" y="70.5">CLK</text>
<text x="96.7" y="71.9">VSS2</text>
<text x="96.7" y="73.3">DAT0</text>
<text x="96.7" y="74.6">DAT1</text>
<text x="107.6" y="74.8" transform="rotate(-90 107.6 74.8)">CD_SW</text>
<text x="108.9" y="74.8" transform="rotate(-90 108.9 74.8)">CD_WP_COMMON</text>
<text x="110.3" y="74.8" transform="rotate(-90 110.3 74.8)">WP</text>
</g>
<g font-size="1">
<text x="28.8" y="1">5</text>
<text x="83.7" y="1">4</text>
<text x="138.5" y="1">3</text>
<text x="193.4" y="1">2</text>
<text x="248.2" y="1">1</text>
<text x=".3" y="27.9">D</text>
<text x="276" y="27.9">D</text>
<text x=".3" y="79.4">C</text>
<text x="276" y="79.4">C</text>
<text x=".3" y="130.8">B</text>
<text x="276" y="130.8">B</text>
<text x=".3" y="182.2">A</text>
<text x="276" y="182.2">A</text>
<text x="28.8" y="208.1">5</text>
<text x="83.7" y="208.1">4</text>
<text x="138.5" y="208.1">3</text>
<text x="193.4" y="208.1">2</text>
<text x="248.2" y="208.1">1</text>
</g>
</svg>
